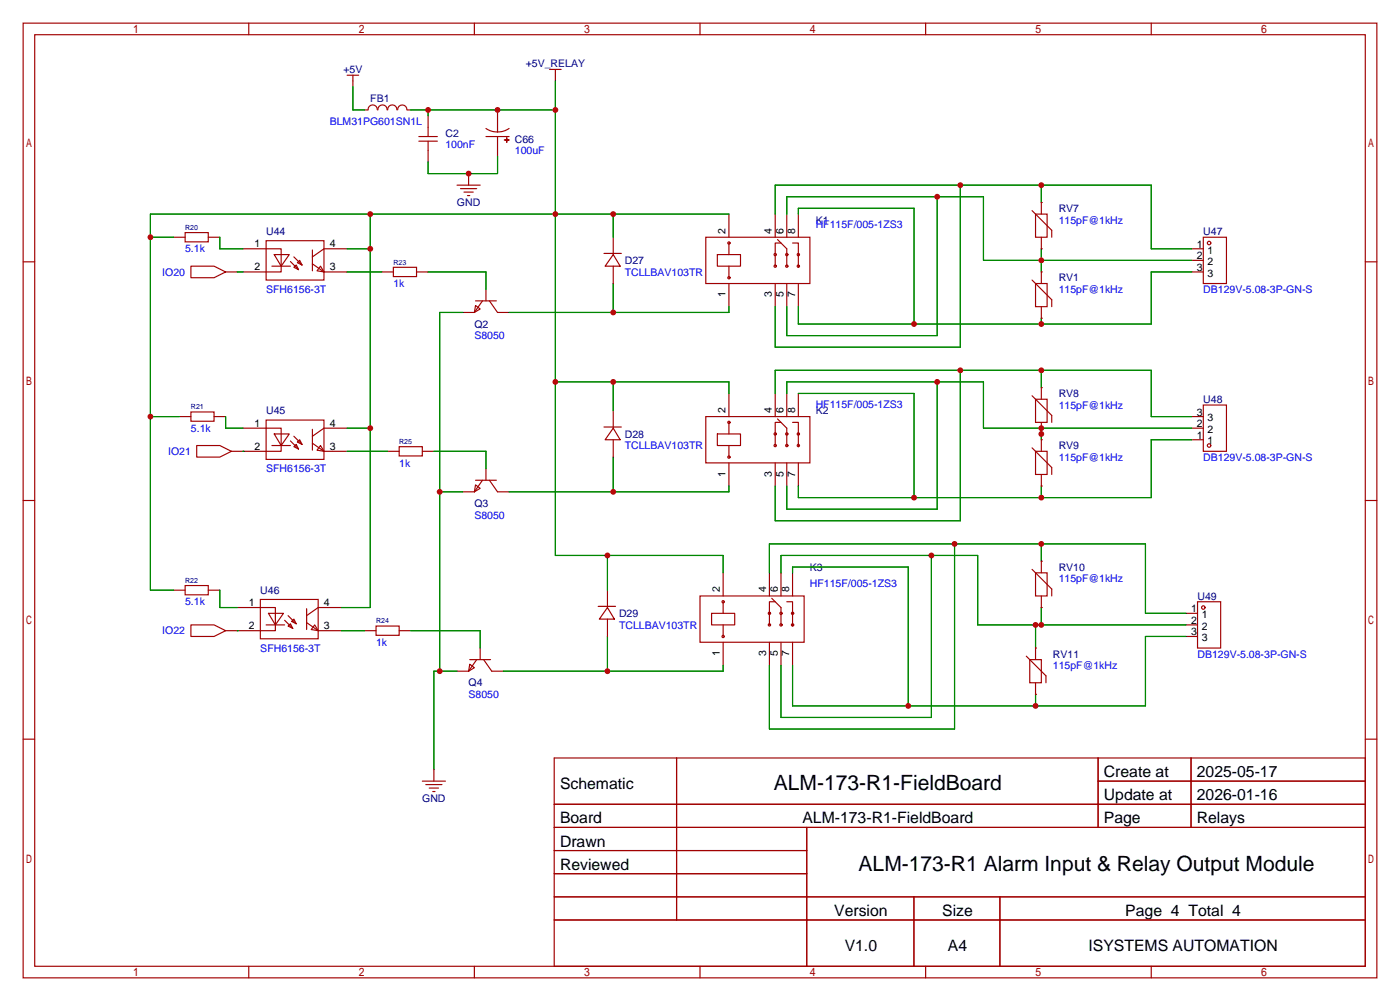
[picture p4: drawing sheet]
<svg xmlns="http://www.w3.org/2000/svg" width="307mm" height="220mm" viewBox="0 0 307 220" stroke-linecap="round" stroke-linejoin="round" font-family="sans-serif">
<g fill="none" stroke="#a10000" stroke-width=".25">
<path d="M5.1 5.1h297.2v209.5h-297.2zM7.6 7.6h292.1v204.5h-292.1zM54.6 5.1v2.5M76.2 16.5h2.5M77.5 16.5v2.5M104.1 5.1v2.5M120.6 15.2h2.6M121.9 15.2v2.6M153.7 5.1v2.5M203.2 5.1v2.5M252.7 5.1v2.5M80 24.1h.8"/>
<path d="M80.8 24.1a1.01 1.01 0 0 1 1-1.1 1.01 1.01 0 0 1 1 1.1M83 24.1a1.01 1.01 0 0 1 1-1.1 1.01 1.01 0 0 1 1 1.1M85.1 24.1a1.01 1.01 0 0 1 1-1.1 1.01 1.01 0 0 1 1 1.1M87.3 24.1a1.01 1.01 0 0 1 1-1.1 1.01 1.01 0 0 1 1 1.1M89.4 24.1h.8M91.9 31h4.1M91.9 30h4.1M94 25.4v4.6M94 31v4.6M102.9 38.1v2.5M106.7 28.2l.9 .5 1.6 .3M106.7 30h5.1"/>
<path d="M109.2 24.1v4.9M109.2 30v4.3M110.7 30.7h1.1zM111.2 30.2l.1 1zM111.8 28.2l-1.5 .7-1.1 .1M5.1 57.5h2.5M38.1 52.1h2.5M40.6 51.1h5.1v2h-5.1zM41.9 58.4h5.1l2.5 1.3-2.5 1.3h-5.1zM45.7 52.1h2.6M49.5 59.7h2.6M53.3 54.6h8.4v5.1h-8.4"/>
<path d="M58.4 52.8h12.7v8.7h-12.7zM59.7 58.4h4.1M60.2 55.9h3.3l-1.8 2.5zM63.8 57.4l1.7 1.8M64.5 58.7l.5-.5 .5 1zM64.5 56.4l1.8 1.8M65.3 57.7l.5-.6 .5 1.1zM68.6 57.9l2.5 1.8M68.6 54.9v4.5M70.4 58.4l.7 1.3-1.5-.3zM71.1 59.7h5.1M76.2 54.6h-5.1l-2.5 1.8"/>
<path d="M83.8 59.7h2.6M86.4 58.7h5v2h-5zM91.4 59.7h2.6M100.3 40.6h5.1M101.1 41.4h3.5M101.9 42.2h2M102.6 42.9h.5M132.6 55.6h3.8M134.6 55.9l1.5 2.5h-3.3zM134.6 52.1v3.8M134.6 58.4v3.8M154.9 52.1h22.9v10.1h-22.9z"/>
<path d="M157.5 55.9h5.1v2.5h-5.1zM160 47v5.1M160 53.3v2.6M160 58.4v2.6M170.2 47v5.1M170.7 52.6l2 2v3.8M171.4 53.3h-1.2v5.1M172.7 47v5.1M174 53.3h1.3v5.4M175.3 47v5.1M226.6 46.2l4.3 4.3v1.6M227.3 47h2.6v5.1h-2.6z"/>
<path d="M228.6 54.6h.1M228.6 44.4h.1M228.6 59.7h.1M228.6 44.4v2.6M228.6 52.1v2.5M228.6 59.7v2.5M261.6 54.6h2.6M261.6 57.1h2.6M261.6 59.7h2.6M264.2 52.1h5v10.1h-5zM299.7 57.5h2.6M101.6 68.6h2.5"/>
<path d="M104.4 67.1l1 .7-1.3 .8zM104.4 66h4.6M105.9 66l-1.8 2.6M106.7 63.5v2.5M107.4 66l1.8 2.6h2.6M160 62.2v5.1M170.2 62.2v5.1M172.7 62.2v5.1M175.3 62.2v5.1M226.6 61.5l4.3 4.3v1.5M227.3 62.2h2.6v5.1h-2.6zM228.6 69.8h.1"/>
<path d="M228.6 67.3v2.5M39.4 91.4h2.5M41.9 90.4h5.1v2.1h-5.1zM43.2 97.8h5.1l2.5 1.3-2.5 1.2h-5.1zM47 91.4h2.5M53.3 94h8.4v5.1h-10.9M58.4 92.2h12.7v8.6h-12.7zM59.7 97.8h4.1M60.2 95.2h3.3l-1.8 2.6zM63.8 96.8l1.7 1.8M64.5 98l.5-.5 .5 1.1zM64.5 95.8l1.8 1.7"/>
<path d="M65.3 97l.5-.5 .5 1zM68.6 94.2v4.6M68.6 97.3l2.5 1.8M70.4 97.8l.7 1.3-1.5-.3zM71.1 99.1h5.1M76.2 94h-5.1l-2.5 1.8M85.1 99.1h2.5M87.6 98h5.1v2.1h-5.1zM92.7 99.1h2.5M132.6 93.7h3.8M134.6 94l1.5 2.5h-3.3zM134.6 90.2v3.8"/>
<path d="M134.6 96.5v3.8M154.9 91.4h22.9v10.2h-22.9zM157.5 95.2h5.1v2.6h-5.1zM160 86.4v5M160 92.7v2.5M160 97.8v2.5M170.2 86.4v5M170.7 91.9l2 2.1v3.8M171.4 92.7h-1.2v5.1M172.7 86.4v5M174 92.7h1.3v5.3M175.3 86.4v5"/>
<path d="M226.6 86.9l4.3 4.3v1.5M226.6 98.3l4.3 4.3v1.5M227.3 87.6h2.6v5.1h-2.6zM227.3 99.1h2.6v5h-2.6zM228.6 95.2h.1M228.6 85.1h.1M228.6 96.5h.1M228.6 85.1v2.5M228.6 92.7v2.5M228.6 96.5v2.6M261.6 96.5h2.6M261.6 94h2.6"/>
<path d="M261.6 91.4h2.6M264.2 88.9h5v10.2h-5zM5.1 109.9h2.5M101.6 107.9h2.5M104.4 106.4l1 .8-1.3 .7zM104.4 105.4h4.6M105.9 105.4l-1.8 2.5M106.7 102.9v2.5M107.4 105.4l1.8 2.5h2.6M160 101.6v5.1M170.2 101.6v5.1M172.7 101.6v5.1"/>
<path d="M175.3 101.6v5.1M228.6 106.7h.1M228.6 104.1v2.6M299.7 109.9h2.6M38.1 129.5h2.5M40.6 128.5h5.1v2.1h-5.1zM41.9 137.2h5.1l2.5 1.2-2.5 1.3h-5.1zM45.7 129.5h2.6M52.1 133.3h8.4v5.1h-11M57.1 131.6h12.7v8.6h-12.7zM58.4 137.2h4.1M58.9 134.6h3.3l-1.7 2.6z"/>
<path d="M62.5 136.1l1.8 1.8M63.2 137.4l.6-.5 .5 1zM63.2 135.1l1.8 1.8M64 136.4l.5-.5 .5 1zM67.3 136.7l2.5 1.7M67.3 133.6v4.6M69.1 137.2l.7 1.2-1.5-.2zM69.8 138.4h5.1M74.9 133.3h-5.1l-2.5 1.8M80 138.4h2.5M82.5 137.4h5.1v2h-5.1zM87.6 138.4h2.6"/>
<path d="M131.3 133.1h3.8M133.3 133.3l1.6 2.6h-3.3zM133.3 129.5v3.8M133.3 135.9v3.8M153.7 130.8h22.8v10.2h-22.8zM156.2 134.6h5.1v2.6h-5.1zM158.7 125.7v5.1M158.7 132.1v2.5M158.7 137.2v2.5M168.9 125.7v5.1M169.4 131.3l2 2v3.9M170.2 132.1h-1.3v5.1"/>
<path d="M171.4 125.7v5.1M172.7 132.1h1.3v5.3M174 125.7v5.1M226.6 125l4.3 4.3v1.5M227.3 125.7h2.6v5.1h-2.6zM228.6 133.3h.1M228.6 123.2h.1M228.6 123.2v2.5M228.6 130.8v2.5M260.3 134.6h2.6M260.3 137.2h2.6M260.3 139.7h2.6"/>
<path d="M262.9 132.1h5.1v10.1h-5.1zM100.3 147.3h2.6M103.1 145.8l1 .8-1.2 .7zM103.1 144.8h4.6M104.6 144.8l-1.7 2.5M105.4 142.2v2.6M106.2 144.8l1.7 2.5h2.6M158.7 141v5M168.9 141v5M171.4 141v5M174 141v5M225.3 144l4.3 4.3v1.6"/>
<path d="M226.1 144.8h2.5v5.1h-2.5zM227.3 152.4h.1M227.3 142.2h.1M227.3 142.2v2.6M227.3 149.9v2.5M5.1 162.2h2.5M92.7 171.4h5.1M93.5 172.2h3.5M94.2 173h2.1M95 173.7h.5M95.2 168.9v2.5M121.7 166.4h178v45.7h-178z"/>
<path d="M121.7 176.5h178M148.5 166.4v35.5M241.1 166.4v15.2M241.1 171.4h58.6M261.5 166.4v15.2M299.7 162.2h2.6M121.7 181.6h178M121.7 186.7h55.4M121.7 196.8h178M121.7 191.8h55.4M177.1 181.6v30.5M200.6 196.8v15.3"/>
<path d="M219.5 196.8v15.3M54.6 212.1v2.5M104.1 212.1v2.5M121.7 201.9h178M153.7 212.1v2.5M203.2 212.1v2.5M252.7 212.1v2.5"/>
<circle cx="160" cy="53.3" r=".25"/>
<circle cx="170.2" cy="58.4" r=".25"/>
<circle cx="170.2" cy="55.9" r=".25"/>
<circle cx="172.7" cy="58.4" r=".25"/>
<circle cx="172.7" cy="55.9" r=".25"/>
<circle cx="175.3" cy="58.4" r=".25"/>
<circle cx="175.3" cy="55.9" r=".25"/>
<circle cx="265.4" cy="53.3" r=".38"/>
<circle cx="160" cy="61" r=".25"/>
<circle cx="160" cy="92.7" r=".25"/>
<circle cx="170.2" cy="95.3" r=".25"/>
<circle cx="170.2" cy="97.8" r=".25"/>
<circle cx="172.7" cy="95.3" r=".25"/>
<circle cx="172.7" cy="97.8" r=".25"/>
<circle cx="175.3" cy="97.8" r=".25"/>
<circle cx="175.3" cy="95.3" r=".25"/>
<circle cx="265.4" cy="97.8" r=".38"/>
<circle cx="160" cy="100.3" r=".25"/>
<circle cx="158.7" cy="139.7" r=".25"/>
<circle cx="158.7" cy="132.1" r=".25"/>
<circle cx="168.9" cy="134.6" r=".25"/>
<circle cx="168.9" cy="137.2" r=".25"/>
<circle cx="171.4" cy="134.6" r=".25"/>
<circle cx="171.4" cy="137.2" r=".25"/>
<circle cx="174" cy="134.6" r=".25"/>
<circle cx="174" cy="137.2" r=".25"/>
<circle cx="264.2" cy="133.3" r=".38"/>
</g>
<g fill="none" stroke="#008700" stroke-width=".25">
<path d="M77.5 19v5.1h2.5M121.9 17.8v104.1h36.8v3.8M90.2 24.1h31.7M94 24.1v1.3M109.2 34.3v3.8h-15.2v-2.5M33 52.1h5.1M48.3 52.1v2.5h5M52.1 59.7h1.2M76.2 59.7h7.6M76.2 54.6h5.1M81.3 47v86.3h-6.4M94 59.7h12.7v3.8"/>
<path d="M134.6 47v5.1M160 47h-127v82.5h5.1M170.2 47v-6.4h82.5v14h8.9M172.7 47v-3.8h43.2v13.9h45.7M175.3 47v-1.3h25.4v25.4M205.7 43.2v30.5h-33v-6.4M210.8 40.6v35.6h-40.6v-8.9M228.6 40.6v3.8M228.6 54.6v5.1M261.6 59.7h-8.9v11.4h-77.4v-3.8M101.6 68.6h-5.1v78.7M134.6 62.2v6.4"/>
<path d="M160 67.3v1.3h-48.2M228.6 69.8v1.3M33 91.4h6.4M49.5 91.4v2.6h3.8M53.3 99.1h.1M76.2 94h5.1M76.2 99.1h8.9M95.2 99.1h11.5v3.8M121.9 83.8h38.1v2.6M134.6 83.8v6.4M170.2 86.4v-5.1h82.5v10.1h8.9M172.7 86.4v-2.6h43.2v10.2h45.7"/>
<path d="M175.3 86.4h25.4v22.8M205.7 83.8v28h-33v-5.1M210.8 81.3v33h-40.6v-7.6M228.6 81.3v3.8M228.6 94v2.5M261.6 96.5h-8.9v12.7h-77.4v-2.5M96.5 107.9h5.1M134.6 100.3v7.6M160 106.7v1.2h-48.2M209.5 119.4v40.6h-40.6v-14M228.6 106.7v2.5M228.6 119.4v3.8"/>
<path d="M48.3 129.5v3.8h3.8M52.1 138.4h.1M74.9 138.4h5.1M90.2 138.4h15.2v3.8M133.3 121.9v7.6M133.3 139.7v7.6M168.9 125.7v-6.3h82.6v15.2h8.8M171.4 125.7v-3.8h43.2v15.3h45.7M174 125.7v-1.2h25.4v30.4M204.5 121.9v35.6h-33.1v-11.5M227.3 137.2v5M228.6 133.3v3.9"/>
<path d="M260.3 139.7h-8.8v15.2h-77.5v-8.9M100.3 147.3h-5.1v21.6M158.7 146v1.3h-48.2M227.3 152.4v2.5"/>
</g>
<g fill="#c00">
<circle cx="200.7" cy="71.1" r=".63"/>
<circle cx="228.6" cy="71.1" r=".63"/>
<circle cx="228.6" cy="40.6" r=".63"/>
<circle cx="210.8" cy="40.6" r=".63"/>
<circle cx="205.7" cy="43.2" r=".63"/>
<circle cx="228.6" cy="57.1" r=".63"/>
<circle cx="228.6" cy="81.3" r=".63"/>
<circle cx="210.8" cy="81.3" r=".63"/>
<circle cx="205.7" cy="83.8" r=".63"/>
<circle cx="228.6" cy="94" r=".63"/>
<circle cx="228.6" cy="95.2" r=".63"/>
<circle cx="228.6" cy="109.2" r=".63"/>
<circle cx="200.7" cy="109.2" r=".63"/>
<circle cx="228.6" cy="119.4" r=".63"/>
<circle cx="209.6" cy="119.4" r=".63"/>
<circle cx="227.3" cy="154.9" r=".63"/>
<circle cx="199.4" cy="154.9" r=".63"/>
<circle cx="228.6" cy="137.2" r=".63"/>
<circle cx="227.3" cy="137.2" r=".63"/>
<circle cx="204.5" cy="121.9" r=".63"/>
<circle cx="134.6" cy="68.6" r=".63"/>
<circle cx="96.5" cy="147.3" r=".63"/>
<circle cx="96.5" cy="107.9" r=".63"/>
<circle cx="134.6" cy="107.9" r=".63"/>
<circle cx="133.4" cy="147.3" r=".63"/>
<circle cx="81.3" cy="54.6" r=".63"/>
<circle cx="81.3" cy="94" r=".63"/>
<circle cx="81.3" cy="47" r=".63"/>
<circle cx="121.9" cy="47" r=".63"/>
<circle cx="121.9" cy="83.8" r=".63"/>
<circle cx="133.4" cy="121.9" r=".63"/>
<circle cx="134.6" cy="83.8" r=".63"/>
<circle cx="134.6" cy="47" r=".63"/>
<circle cx="121.9" cy="24.1" r=".63"/>
<circle cx="109.2" cy="24.1" r=".63"/>
<circle cx="94" cy="24.1" r=".63"/>
<circle cx="33" cy="52.1" r=".63"/>
<circle cx="33" cy="91.4" r=".63"/>
<circle cx="102.9" cy="38.1" r=".63"/>
</g>
<g font-size="4.6">
<text x="169.9" y="173.5">ALM-173-R1-FieldBoard</text>
<text x="188.5" y="191.3">ALM-173-R1 Alarm Input &amp; Relay Output Module</text>
</g>
<g font-size="3.5">
<text x="122.9" y="173.1">Schematic</text>
<text x="242.3" y="170.6">Create at</text>
<text x="262.7" y="170.6">2025-05-17</text>
<text x="242.3" y="175.7">Update at</text>
<text x="262.7" y="175.7">2026-01-16</text>
<text x="122.9" y="180.7">Board</text>
<text x="122.9" y="185.8">Drawn</text>
<text x="176.2" y="180.7">ALM-173-R1-FieldBoard</text>
<text x="242.3" y="180.7">Page</text>
<text x="262.7" y="180.7">Relays</text>
<text x="122.9" y="190.9">Reviewed</text>
<text x="183.1" y="201.1">Version</text>
<text x="206.8" y="201.1">Size</text>
<text x="247" y="201.1">Page 4 Total 4</text>
<text x="185.4" y="208.7">V1.0</text>
<text x="208.1" y="208.7">A4</text>
<text x="239" y="208.7">ISYSTEMS AUTOMATION</text>
</g>
<g font-size="2.3" fill="#000080">
<text x="75.4" y="16">+5V</text>
<text x="115.4" y="14.8">+5V_RELAY</text>
<text x="81.3" y="22.4">FB1</text>
<text x="97.8" y="30">C2</text>
<text x="113" y="31.3">C66</text>
<text x="100.3" y="45.3">GND</text>
<text x="232.4" y="46.5">RV7</text>
<text x="58.4" y="51.6">U44</text>
<text x="179.1" y="49.1">K1</text>
<text x="264.2" y="51.6">U47</text>
<text x="137.2" y="58">D27</text>
<text x="232.4" y="61.8">RV1</text>
<text x="104.1" y="71.9">Q2</text>
<text x="232.4" y="87.2">RV8</text>
<text x="264.2" y="88.4">U48</text>
<text x="58.4" y="91">U45</text>
<text x="179.1" y="91">K2</text>
<text x="137.2" y="96.1">D28</text>
<text x="232.4" y="98.6">RV9</text>
<text x="104.1" y="111.3">Q3</text>
<text x="177.8" y="125.3">K3</text>
<text x="232.4" y="125.3">RV10</text>
<text x="57.1" y="130.3">U46</text>
<text x="262.9" y="131.6">U49</text>
<text x="135.9" y="135.4">D29</text>
<text x="231.1" y="144.3">RV11</text>
<text x="102.9" y="150.7">Q4</text>
<text x="92.7" y="176.1">GND</text>
</g>
<g font-size="2.3" fill="#00f">
<text x="72.4" y="27.5">BLM31PG601SN1L</text>
<text x="97.8" y="32.6">100nF</text>
<text x="113" y="33.8">100uF</text>
<text x="179.1" y="50.1">HF115F/005-1ZS3</text>
<text x="232.4" y="49.1">115pF@1kHz</text>
<text x="40.6" y="55.4">5.1k</text>
<text x="35.6" y="60.5">IO20</text>
<text x="58.4" y="64.3">SFH6156-3T</text>
<text x="86.4" y="63">1k</text>
<text x="137.2" y="60.5">TCLLBAV103TR</text>
<text x="232.4" y="64.3">115pF@1kHz</text>
<text x="264.2" y="64.3">DB129V-5.08-3P-GN-S</text>
<text x="104.1" y="74.5">S8050</text>
<text x="179.1" y="89.5">HF115F/005-1ZS3</text>
<text x="232.4" y="89.7">115pF@1kHz</text>
<text x="41.9" y="94.8">5.1k</text>
<text x="36.9" y="99.9">IO21</text>
<text x="137.2" y="98.6">TCLLBAV103TR</text>
<text x="232.4" y="101.1">115pF@1kHz</text>
<text x="264.2" y="101.1">DB129V-5.08-3P-GN-S</text>
<text x="58.4" y="103.7">SFH6156-3T</text>
<text x="87.6" y="102.4">1k</text>
<text x="104.1" y="113.8">S8050</text>
<text x="177.8" y="128.8">HF115F/005-1ZS3</text>
<text x="232.4" y="127.8">115pF@1kHz</text>
<text x="40.6" y="132.9">5.1k</text>
<text x="135.9" y="138">TCLLBAV103TR</text>
<text x="35.6" y="139.2">IO22</text>
<text x="57.1" y="143">SFH6156-3T</text>
<text x="82.5" y="141.8">1k</text>
<text x="231.1" y="146.9">115pF@1kHz</text>
<text x="262.9" y="144.3">DB129V-5.08-3P-GN-S</text>
<text x="102.9" y="153.2">S8050</text>
</g>
<g font-size="2.3">
<text x="159.3" y="51.3" transform="rotate(-90 159.3 51.3)">2</text>
<text x="169.5" y="51.3" transform="rotate(-90 169.5 51.3)">4</text>
<text x="172" y="51.3" transform="rotate(-90 172 51.3)">6</text>
<text x="174.5" y="51.3" transform="rotate(-90 174.5 51.3)">8</text>
<text x="55.9" y="54.3">1</text>
<text x="55.9" y="59.4">2</text>
<text x="72.4" y="59.4">3</text>
<text x="72.4" y="54.3">4</text>
<text x="262.7" y="54.4">1</text>
<text x="262.7" y="56.9">2</text>
<text x="262.7" y="59.5">3</text>
<text x="265.1" y="55.7">1</text>
<text x="265.1" y="58.2">2</text>
<text x="159.3" y="65.3" transform="rotate(-90 159.3 65.3)">1</text>
<text x="169.5" y="65.3" transform="rotate(-90 169.5 65.3)">3</text>
<text x="172" y="65.3" transform="rotate(-90 172 65.3)">5</text>
<text x="174.5" y="65.3" transform="rotate(-90 174.5 65.3)">7</text>
<text x="265.1" y="60.7">3</text>
<text x="55.9" y="93.6">1</text>
<text x="72.4" y="93.6">4</text>
<text x="159.3" y="90.7" transform="rotate(-90 159.3 90.7)">2</text>
<text x="169.5" y="90.7" transform="rotate(-90 169.5 90.7)">4</text>
<text x="172" y="90.7" transform="rotate(-90 172 90.7)">6</text>
<text x="174.5" y="90.7" transform="rotate(-90 174.5 90.7)">8</text>
<text x="262.7" y="93.8">2</text>
<text x="262.7" y="91.2">3</text>
<text x="265.1" y="95">2</text>
<text x="265.1" y="92.5">3</text>
<text x="55.9" y="98.7">2</text>
<text x="72.4" y="98.7">3</text>
<text x="262.7" y="96.3">1</text>
<text x="265.1" y="97.6">1</text>
<text x="159.3" y="104.6" transform="rotate(-90 159.3 104.6)">1</text>
<text x="169.5" y="104.6" transform="rotate(-90 169.5 104.6)">3</text>
<text x="172" y="104.6" transform="rotate(-90 172 104.6)">5</text>
<text x="174.5" y="104.6" transform="rotate(-90 174.5 104.6)">7</text>
<text x="158" y="130" transform="rotate(-90 158 130)">2</text>
<text x="168.2" y="130" transform="rotate(-90 168.2 130)">4</text>
<text x="170.7" y="130" transform="rotate(-90 170.7 130)">6</text>
<text x="173.3" y="130" transform="rotate(-90 173.3 130)">8</text>
<text x="54.6" y="133">1</text>
<text x="71.1" y="133">4</text>
<text x="261.5" y="134.4">1</text>
<text x="261.5" y="136.9">2</text>
<text x="263.8" y="135.7">1</text>
<text x="54.6" y="138.1">2</text>
<text x="71.1" y="138.1">3</text>
<text x="261.5" y="139.5">3</text>
<text x="263.8" y="138.2">2</text>
<text x="263.8" y="140.7">3</text>
<text x="158" y="144" transform="rotate(-90 158 144)">1</text>
<text x="168.2" y="144" transform="rotate(-90 168.2 144)">3</text>
<text x="170.7" y="144" transform="rotate(-90 170.7 144)">5</text>
<text x="173.3" y="144" transform="rotate(-90 173.3 144)">7</text>
</g>
<g font-size="1.6" fill="#000080">
<text x="40.6" y="50.5">R20</text>
<text x="86.4" y="58.1">R23</text>
<text x="41.9" y="89.9">R21</text>
<text x="87.6" y="97.5">R25</text>
<text x="40.6" y="128">R22</text>
<text x="82.5" y="136.8">R24</text>
</g>
</svg>
